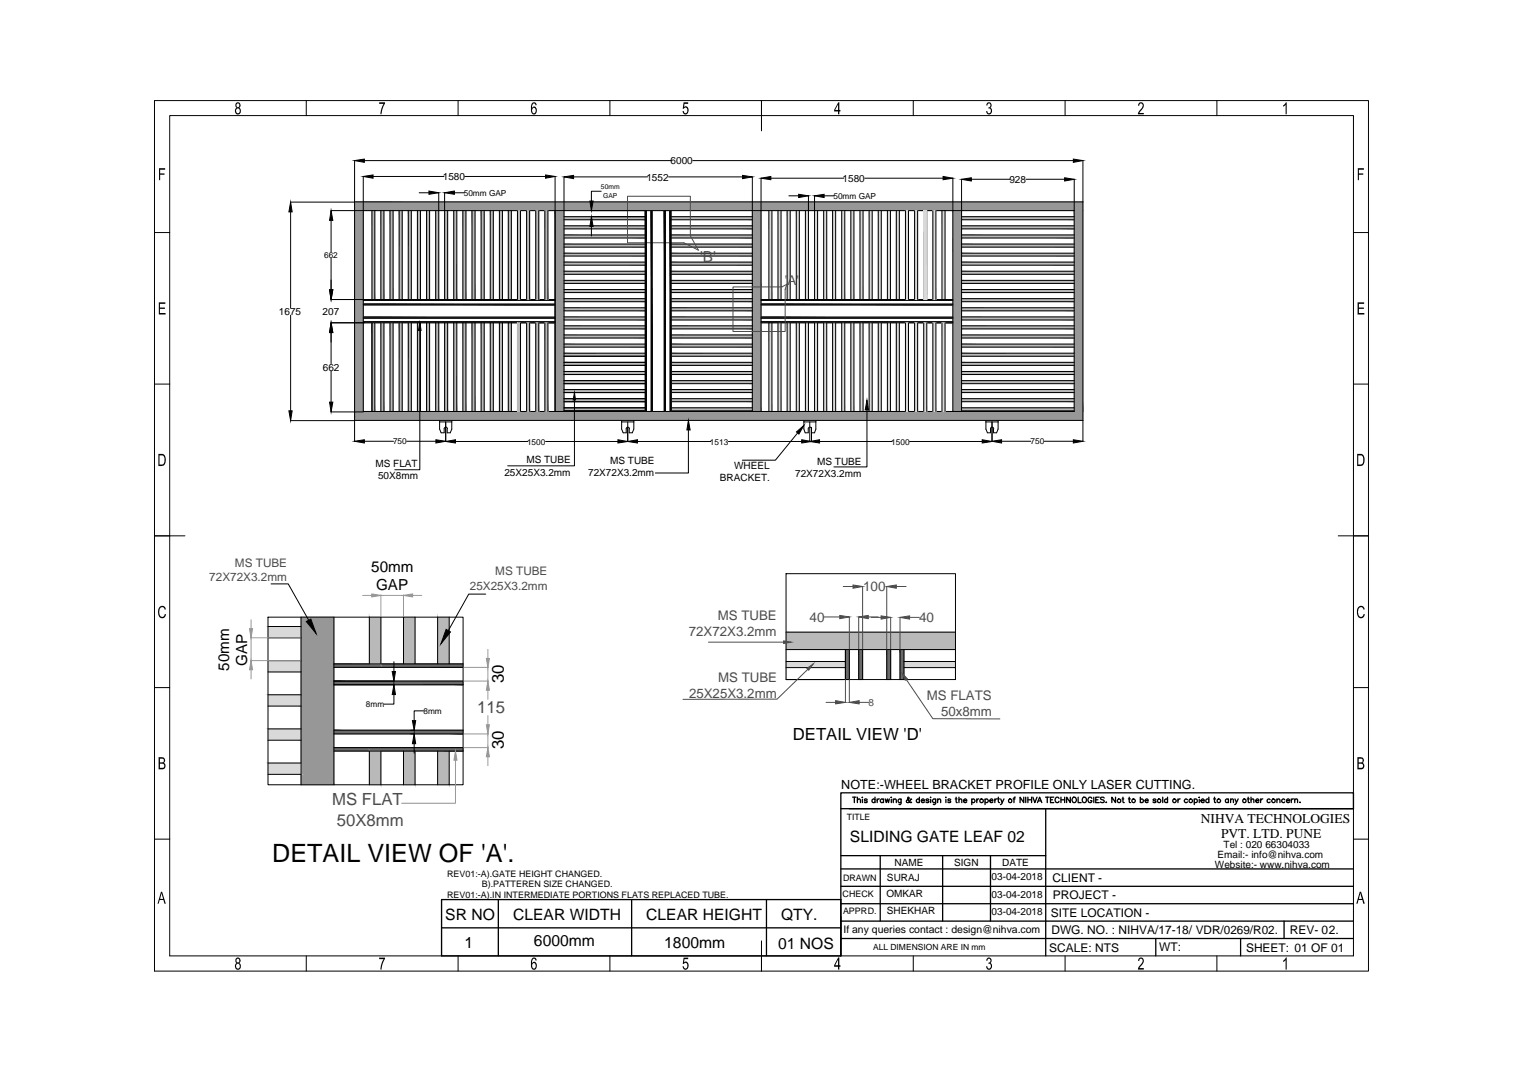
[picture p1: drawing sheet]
<svg xmlns="http://www.w3.org/2000/svg" width="297mm" height="210mm" viewBox="0 0 297 210" stroke-linecap="round" stroke-linejoin="round" font-family="sans-serif">
<!-- layer: 0 -->
<g fill="#b9b9b9" stroke="#b9b9b9" stroke-width=".19">
<path d="M153 126.5v5.8z"/>
<path d="M186 126.5v5.8z"/>
<path d="M109.8 77.6v.6h15.8zM109.8 77.6h15.8v.6z"/>
<path d="M98.9 41v17.3h.6zM98.9 41h.6v17.3z"/>
<path d="M97.2 41v17.3h.6zM97.2 41h.6v17.3z"/>
<path d="M95.4 41v17.3h.6zM95.4 41h.6v17.3z"/>
<path d="M93.7 41v17.3h.5zM93.7 41h.5v17.3z"/>
<path d="M91.9 41v17.3h.6zM91.9 41h.6v17.3z"/>
<path d="M90.1 41v17.3h.6zM90.1 41h.6v17.3z"/>
<path d="M88.3 41v17.3h.6zM88.3 41h.6v17.3z"/>
<path d="M86.5 41v17.3h.6zM86.5 41h.6v17.3z"/>
<path d="M84.8 41v17.3h.6zM84.8 41h.6v17.3z"/>
<path d="M83 41v17.3h.6zM83 41h.6v17.3z"/>
<path d="M81.3 41v17.3h.5zM81.3 41h.5v17.3z"/>
<path d="M98.9 62.9v17.2h.6zM98.9 62.9h.6v17.2z"/>
<path d="M97.2 62.9v17.2h.6zM97.2 62.9h.6v17.2z"/>
<path d="M95.4 62.9v17.2h.6zM95.4 62.9h.6v17.2z"/>
<path d="M93.7 62.9v17.2h.5zM93.7 62.9h.5v17.2z"/>
<path d="M91.9 62.9v17.2h.6zM91.9 62.9h.6v17.2z"/>
<path d="M90.1 62.9v17.2h.6zM90.1 62.9h.6v17.2z"/>
<path d="M88.3 62.9v17.2h.6zM88.3 62.9h.6v17.2z"/>
<path d="M86.5 62.9v17.2h.6zM86.5 62.9h.6v17.2z"/>
<path d="M84.8 62.9v17.2h.6zM84.8 62.9h.6v17.2z"/>
<path d="M83 62.9v17.2h.6zM83 62.9h.6v17.2z"/>
<path d="M81.3 62.9v17.2h.5zM81.3 62.9h.5v17.2z"/>
<path d="M79.5 41v17.3h.6zM79.5 41h.6v17.3z"/>
<path d="M77.7 41v17.3h.6zM77.7 41h.6v17.3z"/>
<path d="M75.9 41v17.3h.6zM75.9 41h.6v17.3z"/>
<path d="M74.1 41v17.3h.6zM74.1 41h.6v17.3z"/>
<path d="M72.4 41v17.3h.6zM72.4 41h.6v17.3z"/>
<path d="M79.5 62.9v17.2h.6zM79.5 62.9h.6v17.2z"/>
<path d="M77.7 62.9v17.2h.6zM77.7 62.9h.6v17.2z"/>
<path d="M75.9 62.9v17.2h.6zM75.9 62.9h.6v17.2z"/>
<path d="M74.1 62.9v17.2h.6zM74.1 62.9h.6v17.2z"/>
<path d="M72.4 62.9v17.2h.6zM72.4 62.9h.6v17.2z"/>
<path d="M130.6 45.7v.6h15.8zM130.6 45.7h15.8v.6z"/>
<path d="M130.6 49.3v.6h15.8zM130.6 49.3h15.8v.6z"/>
<path d="M109.8 49.3v.6h15.8zM109.8 49.3h15.8v.6z"/>
<path d="M78.5 146.2v6.6h2.3zM78.5 146.2h2.3v6.6z"/>
<path d="M85.2 146.2v6.6h2.2zM85.2 146.2h2.2v6.6z"/>
<path d="M85.2 120.2v9.1h2.2zM85.2 120.2h2.2v9.1z"/>
<path d="M78.5 120.2v9.1h2.3zM78.5 120.2h2.3v9.1z"/>
<path d="M71.9 120.2v9.1h2.2zM71.9 120.2h2.2v9.1z"/>
<path d="M71.9 146.2v6.6h2.2zM71.9 146.2h2.2v6.6z"/>
<path d="M187.2 42.2v.6h21.9zM187.2 42.2h21.9v.6z"/>
<path d="M187.2 44v.6h21.9zM187.2 44h21.9v.6z"/>
<path d="M187.2 45.7v.6h21.9zM187.2 45.7h21.9v.6z"/>
<path d="M187.2 47.5v.6h21.9zM187.2 47.5h21.9v.6z"/>
<path d="M187.2 49.3v.6h21.9zM187.2 49.3h21.9v.6z"/>
<path d="M187.2 51v.6h21.9zM187.2 51h21.9v.6z"/>
<path d="M187.2 52.8v.6h21.9zM187.2 52.8h21.9v.6z"/>
<path d="M187.2 54.6v.6h21.9zM187.2 54.6h21.9v.6z"/>
<path d="M187.2 56.4v.6h21.9zM187.2 56.4h21.9v.6z"/>
<path d="M187.2 58.2v.5h21.9zM187.2 58.2h21.9v.5z"/>
<path d="M187.2 59.9v.6h21.9zM187.2 59.9h21.9v.6z"/>
<path d="M187.2 61.7v.6h21.9zM187.2 61.7h21.9v.6z"/>
<path d="M187.2 63.4v.6h21.9zM187.2 63.4h21.9v.6z"/>
<path d="M187.2 65.2v.6h21.9zM187.2 65.2h21.9v.6z"/>
<path d="M187.2 67v.6h21.9zM187.2 67h21.9v.6z"/>
<path d="M187.2 68.8v.6h21.9zM187.2 68.8h21.9v.6z"/>
<path d="M187.2 70.6v.5h21.9zM187.2 70.6h21.9v.5z"/>
<path d="M187.2 72.3v.6h21.9zM187.2 72.3h21.9v.6z"/>
<path d="M187.2 74.1v.6h21.9zM187.2 74.1h21.9v.6z"/>
<path d="M187.2 75.8v.6h21.9zM187.2 75.8h21.9v.6z"/>
<path d="M187.2 77.6v.6h21.9zM187.2 77.6h21.9v.6z"/>
<path d="M187.2 79.4v.6h21.9zM187.2 79.4h21.9v.6z"/>
<path d="M109.8 75.8v.6h15.8zM109.8 75.8h15.8v.6z"/>
<path d="M109.8 79.4v.6h15.8zM109.8 79.4h15.8v.6z"/>
<path d="M130.6 79.4v.6h15.8zM130.6 79.4h15.8v.6z"/>
<path d="M130.6 77.6v.6h15.9zM130.6 77.6h15.9v.6z"/>
<path d="M130.6 75.8v.6h15.9zM130.6 75.8h15.9v.6z"/>
<path d="M130.6 74.1v.6h15.9zM130.6 74.1h15.9v.6z"/>
<path d="M109.8 74.1v.6h15.8zM109.8 74.1h15.8v.6z"/>
<path d="M109.8 72.3v.6h15.8zM109.8 72.3h15.8v.6z"/>
<path d="M130.6 72.3v.6h15.8zM130.6 72.3h15.8v.6z"/>
<path d="M130.6 70.6v.5h15.8zM130.6 70.6h15.8v.5z"/>
<path d="M109.8 70.6v.5h15.8zM109.8 70.6h15.8v.5z"/>
<path d="M109.8 68.8v.6h15.8zM109.8 68.8h15.8v.6z"/>
<path d="M130.6 67v.6h15.8zM130.6 67h15.8v.6z"/>
<path d="M109.8 67v.6h15.8zM109.8 67h15.8v.6z"/>
<path d="M130.6 63.4v.6h15.8zM130.6 63.4h15.8v.6z"/>
<path d="M130.6 65.2v.6h15.8zM130.6 65.2h15.8v.6z"/>
<path d="M109.8 65.2v.6h15.8zM109.8 65.2h15.8v.6z"/>
<path d="M109.8 63.4v.6h15.8zM109.8 63.4h15.8v.6z"/>
<path d="M109.8 61.7v.6h15.8zM109.8 61.7h15.8v.6z"/>
<path d="M130.6 61.7v.6h15.8zM130.6 61.7h15.8v.6z"/>
<path d="M130.6 59.9v.6h15.8zM130.6 59.9h15.8v.6z"/>
<path d="M109.8 59.9v.6h15.8zM109.8 59.9h15.8v.6z"/>
<path d="M109.8 58.2v.5h15.8zM109.8 58.2h15.8v.5z"/>
<path d="M130.6 58.2v.5h15.8zM130.6 58.2h15.8v.5z"/>
<path d="M130.6 56.4v.6h15.8zM130.6 56.4h15.8v.6z"/>
<path d="M109.8 56.4v.6h15.8zM109.8 56.4h15.8v.6z"/>
<path d="M130.6 54.6v.6h15.8zM130.6 54.6h15.8v.6z"/>
<path d="M109.8 54.6v.6h15.8zM109.8 54.6h15.8v.6z"/>
<path d="M109.8 52.8v.6h15.8zM109.8 52.8h15.8v.6z"/>
<path d="M130.6 52.8v.6h15.8zM130.6 52.8h15.8v.6z"/>
<path d="M130.6 51v.6h15.8zM130.6 51h15.8v.6z"/>
<path d="M109.8 51v.6h15.8zM109.8 51h15.8v.6z"/>
<path d="M109.8 47.5v.6h15.8zM109.8 47.5h15.8v.6z"/>
<path d="M130.6 47.5v.6h15.8zM130.6 47.5h15.8v.6z"/>
<path d="M130.6 44v.6h15.8zM130.6 44h15.8v.6z"/>
<path d="M130.6 68.8v.6h15.8zM130.6 68.8h15.8v.6z"/>
<path d="M130.6 42.2v.6h15.8zM130.6 42.2h15.8v.6z"/>
<path d="M109.8 42.2v.6h15.8zM109.8 42.2h15.8v.6z"/>
<path d="M109.8 44v.6h15.8zM109.8 44h15.8v.6z"/>
<path d="M109.8 45.7v.6h15.8zM109.8 45.7h15.8v.6z"/>
<path d="M153 123.1v3.4h33zM153 123.1h33v3.4z"/>
<path d="M102.5 62.9v17.2h.6zM102.5 62.9h.6v17.2z"/>
<path d="M100.7 41v17.3h.6zM100.7 41h.6v17.3z"/>
<path d="M100.7 62.9v17.2h.6zM100.7 62.9h.6v17.2z"/>
<path d="M102.5 41v17.3h.6zM102.5 41h.6v17.3z"/>
<path d="M106.1 62.9v17.2h.6zM106.1 62.9h.6v17.2z"/>
<path d="M104.3 41v17.3h.6zM104.3 41h.6v17.3z"/>
<path d="M104.3 62.9v17.2h.6zM104.3 62.9h.6v17.2z"/>
<path d="M106.1 41v17.3h.6zM106.1 41h.6v17.3z"/>
</g>
<g fill="#d9d9d9" stroke="#d9d9d9" stroke-width=".19">
<path d="M176 128.8h10z"/>
<path d="M176 128.8h10v1.2z"/>
<path d="M183.4 41v17.3h.6zM183.4 41h.6v17.3z"/>
<path d="M149.7 62.9v17.2h.6zM149.7 62.9h.6v17.2z"/>
<path d="M176 130h10zM176 128.8l10 1.2h-10z"/>
<path d="M153 128.8v1.2h11.6zM153 128.8h11.6v1.2z"/>
<path d="M52.2 122v2.2h6.4zM52.2 122h6.4v2.2z"/>
<path d="M52.2 141.9v2.2h6.4zM52.2 141.9h6.4v2.2z"/>
<path d="M52.2 135.3v2.2h6.4zM52.2 135.3h6.4v2.2z"/>
<path d="M52.2 128.6v2.2h6.4zM52.2 128.6h6.4v2.2z"/>
<path d="M52.2 148.6v2.2h6.4zM52.2 148.6h6.4v2.2z"/>
<path d="M167.4 62.9v17.2h.6zM167.4 62.9h.6v17.2z"/>
<path d="M174.5 62.9v17.2h.6zM174.5 62.9h.6v17.2z"/>
<path d="M160.3 62.9v17.2h.6zM160.3 62.9h.6v17.2z"/>
<path d="M158.6 62.9v17.2h.5zM158.6 62.9h.5v17.2z"/>
<path d="M155 62.9v17.2h.6zM155 62.9h.6v17.2z"/>
<path d="M160.3 41v17.3h.6zM160.3 41h.6v17.3z"/>
<path d="M153.2 41v17.3h.6zM153.2 41h.6v17.3z"/>
<path d="M174.5 41v17.3h.6zM174.5 41h.6v17.3z"/>
<path d="M172.7 41v17.3h.6zM172.7 41h.6v17.3z"/>
<path d="M167.4 41v17.3h.6zM167.4 41h.6v17.3z"/>
<path d="M165.6 41v17.3h.6zM165.6 41h.6v17.3z"/>
<path d="M172.7 62.9v17.2h.6zM172.7 62.9h.6v17.2z"/>
<path d="M171 62.9v17.2h.5zM171 62.9h.5v17.2z"/>
<path d="M169.2 62.9v17.2h.6zM169.2 62.9h.6v17.2z"/>
<path d="M165.6 62.9v17.2h.6zM165.6 62.9h.6v17.2z"/>
<path d="M163.8 62.9v17.2h.6zM163.8 62.9h.6v17.2z"/>
<path d="M162.1 62.9v17.2h.6zM162.1 62.9h.6v17.2z"/>
<path d="M156.8 62.9v17.2h.6zM156.8 62.9h.6v17.2z"/>
<path d="M153.2 62.9v17.2h.6zM153.2 62.9h.6v17.2z"/>
<path d="M151.4 62.9v17.2h.6zM151.4 62.9h.6v17.2z"/>
<path d="M171 41v17.3h.5zM171 41h.5v17.3z"/>
<path d="M169.2 41v17.3h.6zM169.2 41h.6v17.3z"/>
<path d="M163.8 41v17.3h.6zM163.8 41h.6v17.3z"/>
<path d="M162.1 41v17.3h.6zM162.1 41h.6v17.3z"/>
<path d="M158.6 41v17.3h.5zM158.6 41h.5v17.3z"/>
<path d="M156.8 41v17.3h.6zM156.8 41h.6v17.3z"/>
<path d="M155 41v17.3h.6zM155 41h.6v17.3z"/>
<path d="M151.4 41v17.3h.6zM151.4 41h.6v17.3z"/>
<path d="M149.7 41v17.3h.6zM149.7 41h.6v17.3z"/>
<path d="M179.8 62.9v17.2h.6zM179.8 62.9h.6v17.2z"/>
<path d="M178 41v17.3h.6zM178 41h.6v17.3z"/>
<path d="M178 62.9v17.2h.6zM178 62.9h.6v17.2z"/>
<path d="M176.2 62.9v17.2h.6zM176.2 62.9h.6v17.2z"/>
<path d="M176.2 41v17.3h.6zM176.2 41h.6v17.3z"/>
<path d="M183.4 62.9v17.2h.6zM183.4 62.9h.6v17.2z"/>
<path d="M181.6 41v17.3h.6zM181.6 41h.6v17.3z"/>
<path d="M181.6 62.9v17.2h.6zM181.6 62.9h.6v17.2z"/>
<path d="M179.8 41v17.3h.6zM179.8 41h.6v17.3z"/>
</g>
<g fill="#676767" stroke="#676767" stroke-width=".19">
<path d="M175.2 126.5h.8z"/>
<path d="M172.6 126.5h.8z"/>
<path d="M167.1 126.5h.8z"/>
<path d="M165 126.5h.3z"/>
<path d="M148.1 59.2v.2h37.5zM148.1 59.2h37.5v.2z"/>
<path d="M148.1 58.3v.2h37.4zM148.1 58.3h37.4v.2z"/>
<path d="M148.1 61.8v.2h38.4zM148.1 61.8h38.4v.2z"/>
<path d="M148.1 62.6v.3h37.4zM148.1 62.6h37.4v.3z"/>
<path d="M70.7 62.6v.3h37.3zM70.7 62.6h37.3v.3z"/>
<path d="M70.7 61.8v.2h37.3zM70.7 61.8h37.3v.2z"/>
<path d="M70.7 59.2v.2h37.3zM70.7 59.2h37.3v.2z"/>
<path d="M70.7 58.3v.2h37.3zM70.7 58.3h37.3v.2z"/>
<path d="M65 132.6v.7h25.1zM65 132.6h25.1v.7z"/>
<path d="M65 145.6v.6h25.1zM65 145.6h25.1v.6z"/>
<path d="M65 142.2v.7h25.1zM65 142.2h25.1v.7z"/>
<path d="M65 129.3v.6h25.1zM65 129.3h25.1v.6z"/>
<path d="M175.2 126.5v5.8h.8zM175.2 126.5h.8v5.8z"/>
<path d="M172.6 126.5v5.8h.8zM172.6 126.5h.8v5.8z"/>
<path d="M167.1 126.5v5.8h.8zM167.1 126.5h.8v5.8z"/>
<path d="M165 126.5h.3zM164.6 126.5h.7z"/>
<path d="M164.6 126.5v5.8h.7zM164.6 126.5h.7v5.8z"/>
</g>
<g fill="#979797" stroke="#979797" stroke-width=".19">
<path d="M94.7 128.2h.6l-.3 1.7z"/>
<path d="M95 132.6l.3 1.8h-.6z"/>
<path d="M94.7 141.1h.6l-.3 1.8z"/>
<path d="M95 145.6l.3 1.7h-.6z"/>
<path d="M88.7 146.2l.3 1.8h-.6z"/>
<path d="M72.4 115.6l1.7 .3-1.7 .3z"/>
<path d="M78.5 115.9l1.8-.3v.6z"/>
<path d="M48.6 122.4h.6l-.3 1.8z"/>
<path d="M48.9 128.6l.3 1.8h-.6z"/>
<path d="M58.6 120.2v32.6h6.4zM58.6 120.2h6.4v32.6z"/>
<path d="M69 39.3v1.7h141.8zM69 39.3h141.8v1.7z"/>
<path d="M209.1 41v39.1h1.7zM209.1 41h1.7v39.1z"/>
<path d="M69 41v39.1h1.7zM69 41h1.7v39.1z"/>
<path d="M69 80.1v1.8h141.8zM69 80.1h141.8v1.8z"/>
<path d="M185.5 46.6v33.5h1.7zM185.5 46.6h1.7v33.5z"/>
<path d="M108 41v39.1h1.8zM108 41h1.8v39.1z"/>
<path d="M146.4 41v14.9h1.7zM146.4 41h1.7v14.9z"/>
<path d="M146.4 64.5v15.6h1.7zM146.4 64.5h1.7v15.6zM146.4 55.9v8.6h1.7zM146.4 55.9h1.7v8.6z"/>
<path d="M185.5 41v5.6h1.7zM185.5 41h1.7v5.6z"/>
</g>
<g fill="none" stroke="#000" stroke-width=".19">
<path d="M30.1 19.6h236.3v169.5h-236.3zM59.6 19.6v2.9M89.2 19.6v2.9M118.7 19.6v2.9M148.2 19.6v5.9M177.8 19.6v2.9M207.3 19.6v2.9M236.9 19.6v2.9M33 22.5h230.5v163.6h-230.5zM56.6 39.4h12.4M69 39.3h141.8M69 31.3v54.7"/>
<path d="M70.7 34.4v45.7h138.4v-45.2M70.9 31.3h59.7M72.6 34.4h13.8M81.6 37.5h1.9M85.4 37.5v20.8M86.5 37.5v20.8M88.4 37.5h2M90.5 34.4h15.7M108 34.4v45.7M109.8 34.4v45.7M111.6 34.4h14.4M117 37.2h-1.9v1.9"/>
<path d="M130.1 34.4h14.4M134.8 31.3h74.1M146.4 34.4v45.7M148.1 34.7v45.4M150 34.7h14.2M153.6 38.1h1.9M157.4 38.1v20.2M158.6 38.1v20.2M160.4 38.1h1.9M168.3 34.7h15.3M185.5 34.7v45.4M187.2 34.9v45.2"/>
<path d="M189.1 34.9h7.5M199.7 34.9h7.5M210.8 31.3v54.7M30.1 45.3h2.9M56.6 41.3v18.6M64.4 41h144.7M64.4 58.3h43.6M64.4 42.9v6.2M64.4 50.3v6.1M70.7 59.4h37.3M70.7 59.2h37.3M70.7 58.5h37.3"/>
<path d="M72.4 41v17.3M73 41v17.3M74.1 41v17.3M74.7 41v17.3M75.9 41v17.3M76.5 41v17.3M77.7 41v17.3M78.3 41v17.3M79.5 41v17.3M80.1 41v17.3M81.3 41v17.3M81.8 41v17.3"/>
<path d="M83 41v17.3M83.6 41v17.3M84.8 41v17.3M87.1 41v17.3M88.3 41v17.3M88.9 41v17.3M90.1 41v17.3M90.7 41v17.3M91.9 41v17.3M92.5 41v17.3M93.7 41v17.3M94.2 41v17.3"/>
<path d="M95.4 41v17.3M96 41v17.3M97.2 41v17.3M97.8 41v17.3M98.9 41v17.3M99.5 41v17.3M100.7 41v17.3M101.3 41v17.3M102.5 41v17.3M103.1 41v17.3M104.3 41v17.3M104.9 41v17.3"/>
<path d="M106.1 41v17.3M106.7 41v17.3M109.8 42.2h15.8M109.8 42.8h15.8M109.8 44h15.8M109.8 44.6h15.8M109.8 45.7h15.8M109.8 46.3h15.8M109.8 47.5h15.8M109.8 48.1h15.8M109.8 49.3h15.8M109.8 49.9h15.8"/>
<path d="M109.8 51h15.8M109.8 51.6h15.8M109.8 52.8h15.8M109.8 53.4h15.8M109.8 54.6h15.8M109.8 55.2h15.8M109.8 56.4h15.8M109.8 57h15.8M109.8 58.2h15.8M109.8 58.7h15.8M109.8 59.9h15.8M115.1 44.1v1.9"/>
<path d="M125.6 41v39.1M125.8 41v39.1M126.8 41v39.1M126.9 41v39.1M129.3 41v39.1M129.5 41v39.1M130.4 41v39.1M130.6 42.2h15.8M130.6 42.8h15.8M130.6 44h15.8M130.6 44.6h15.8M130.6 45.7h15.8"/>
<path d="M130.6 46.3h15.8M130.6 47.5h15.8M130.6 48.1h15.8M130.6 49.3h15.8M130.6 49.9h15.8M130.6 51h15.8M130.6 51.6h15.8M130.6 52.8h15.8M130.6 53.4h15.8M130.6 54.6h15.8M130.6 55.2h15.8M130.6 56.4h15.8"/>
<path d="M130.6 57h15.8M130.6 58.2h15.8M130.6 58.7h15.8M130.6 59.9h15.8M130.6 41v39.1M148.1 59.4h37.4M148.1 59.2h37.4M148.1 58.5h37.4M148.1 58.3h37.4M149.7 41v17.3M150.3 41v17.3M151.4 41v17.3"/>
<path d="M152 41v17.3M153.2 41v17.3M153.8 41v17.3M155 41v17.3M155.6 41v17.3M156.8 41v17.3M159.1 41v17.3M160.3 41v17.3M160.9 41v17.3M162.1 41v17.3M162.7 41v17.3M163.8 41v17.3"/>
<path d="M164.4 41v17.3M165.6 41v17.3M166.2 41v17.3M167.4 41v17.3M168 41v17.3M169.2 41v17.3M169.8 41v17.3M171 41v17.3M171.5 41v17.3M172.7 41v17.3M173.3 41v17.3M174.5 41v17.3"/>
<path d="M175.1 41v17.3M176.2 41v17.3M176.8 41v17.3M178 41v17.3M178.6 41v17.3M179.8 41v17.3M180.4 41v17.3M181.6 41v17.3M182.2 41v17.3M183.4 41v17.3M184 41v17.3M187.2 42.2h21.9"/>
<path d="M187.2 42.8h21.9M187.2 44h21.9M187.2 44.6h21.9M187.2 45.7h21.9M187.2 46.3h21.9M187.2 47.5h21.9M187.2 48.1h21.9M187.2 49.3h21.9M187.2 49.9h21.9M187.2 51h21.9M187.2 51.6h21.9M187.2 52.8h21.9"/>
<path d="M187.2 53.4h21.9M187.2 54.6h21.9M187.2 55.2h21.9M187.2 56.4h21.9M187.2 57h21.9M187.2 58.2h21.9M187.2 58.7h21.9M187.2 59.9h21.9M263.5 45.3h2.9M30.1 74.8h2.9M56.6 61.4v18.6M64.4 62.9h43.6"/>
<path d="M64.4 64.8v6M64.4 72.2v6.1M70.7 61.8h37.3M70.7 62h37.3M70.7 62.6h37.3M72.4 62.9v17.2M73 62.9v17.2M74.1 62.9v17.2M74.7 62.9v17.2M75.9 62.9v17.2M76.5 62.9v17.2M77.7 62.9v17.2"/>
<path d="M78.3 62.9v17.2M79.5 62.9v17.2M80.1 62.9v17.2M81.3 62.9v17.2M81.7 64.3v27.2h-4.9M81.8 62.9v17.2M83 62.9v17.2M83.6 62.9v17.2M84.8 62.9v17.2M85.4 62.9v17.2M86.5 62.9v17.2M87.1 62.9v17.2"/>
<path d="M88.3 62.9v17.2M88.9 62.9v17.2M90.1 62.9v17.2M90.7 62.9v17.2M91.9 62.9v17.2M92.5 62.9v17.2M93.7 62.9v17.2M94.2 62.9v17.2M95.4 62.9v17.2M96 62.9v17.2M97.2 62.9v17.2M97.8 62.9v17.2"/>
<path d="M98.9 62.9v17.2M99.5 62.9v17.2M101.3 62.9v17.2M102.5 62.9v17.2M103.1 62.9v17.2M104.3 62.9v17.2M104.9 62.9v17.2M106.1 62.9v17.2M106.7 62.9v17.2M109.8 60.5h15.8M109.8 61.7h15.8M109.8 62.3h15.8"/>
<path d="M109.8 63.4h15.8M109.8 64h15.8M109.8 65.2h15.8M109.8 65.8h15.8M109.8 67h15.8M109.8 67.6h15.8M109.8 68.8h15.8M109.8 69.4h15.8M109.8 70.6h15.8M109.8 71.1h15.8M109.8 72.3h15.8M109.8 72.9h15.8"/>
<path d="M109.8 74.1h15.8M109.8 74.7h15.8M109.8 75.8h15.8M109.8 76.4h15.8M109.8 77.6h15.8M109.8 78.2h15.8M109.8 79.4h15.8M109.8 80h15.8M111.8 77.9v12.8h-13M130.6 60.5h15.8M130.6 61.7h15.8M130.6 62.3h15.8"/>
<path d="M130.6 63.4h15.8M130.6 64h15.8M130.6 65.2h15.8M130.6 65.8h15.8M130.6 67h15.8M130.6 67.6h15.8M130.6 68.8h15.8M130.6 69.4h15.8M130.6 70.6h15.8M130.6 71.1h15.8M130.6 72.3h15.8M130.6 72.9h15.8"/>
<path d="M130.6 74.1h15.8M130.6 74.7h15.8M130.6 75.8h15.8M130.6 76.4h15.8M130.6 77.6h15.8M130.6 78.2h15.8M130.6 79.4h15.8M130.6 80h15.8M148.1 61.8h37.4M148.1 62h37.4M148.1 62.6h37.4M148.1 62.9h37.4"/>
<path d="M149.7 62.9v17.2M150.3 62.9v17.2M151.4 62.9v17.2M152 62.9v17.2M153.2 62.9v17.2M153.8 62.9v17.2M155 62.9v17.2M155.6 62.9v17.2M156.8 62.9v17.2M157.4 62.9v17.2M158.6 62.9v17.2M159.1 62.9v17.2"/>
<path d="M160.3 62.9v17.2M160.9 62.9v17.2M162.1 62.9v17.2M162.7 62.9v17.2M163.8 62.9v17.2M164.4 62.9v17.2M165.6 62.9v17.2M166.2 62.9v17.2M167.4 62.9v17.2M168 62.9v17.2M168.8 79.8v11.1h-6.5M169.2 62.9v17.2"/>
<path d="M169.8 62.9v17.2M171 62.9v17.2M171.5 62.9v17.2M172.7 62.9v17.2M173.3 62.9v17.2M174.5 62.9v17.2M175.1 62.9v17.2M176.2 62.9v17.2M176.8 62.9v17.2M178 62.9v17.2M178.6 62.9v17.2M179.8 62.9v17.2"/>
<path d="M180.4 62.9v17.2M181.6 62.9v17.2M182.2 62.9v17.2M183.4 62.9v17.2M184 62.9v17.2M187.2 60.5h21.9M187.2 61.7h21.9M187.2 62.3h21.9M187.2 63.4h21.9M187.2 64h21.9M187.2 65.2h21.9M187.2 65.8h21.9"/>
<path d="M187.2 67h21.9M187.2 67.6h21.9M187.2 68.8h21.9M187.2 69.4h21.9M187.2 70.6h21.9M187.2 71.1h21.9M187.2 72.3h21.9M187.2 72.9h21.9M187.2 74.1h21.9M187.2 74.7h21.9M187.2 75.8h21.9M187.2 76.4h21.9"/>
<path d="M187.2 77.6h21.9M187.2 78.2h21.9M187.2 79.4h21.9M187.2 80h21.9M263.5 74.8h2.9M56.6 81.9h12.4M64.4 80.2h6.3M69 81.9h141.8M69 81.1h.1M70.9 85.9h5.7M79.2 85.9h5.7M85.6 81.9v1.7l.3 .7h.6v-.8a.32 .32 0 0 1 .3-.3 .32 .32 0 0 1 .3 .3"/>
<path d="M85.6 82.2h2.3M86.8 82.2v3.8M87.9 81.9v1.7l-.3 .7h-.5v-.8M88.7 86h14.1M106.2 86h14.1M121 81.9v1.7l.3 .7h.6v-.8a.32 .32 0 0 1 .3-.3 .32 .32 0 0 1 .3 .3M121 82.2h2.4M122.2 82.2v3.8M123.4 81.9v1.7l-.3 .7h-.6v-.8M124.1 86h14.3M134 83.7v8.4h-6.4M141.8 86h14.3"/>
<path d="M155.3 84.3l-4.4 5.3h-6.4M156.5 81.9v1.7l.2 .7h.6v-.8a.32 .32 0 0 1 .3-.3 .32 .32 0 0 1 .4 .3M156.5 82.2h2.3M157.6 82.2v3.8M158 83.2v2.8M158.8 81.9v1.7l-.2 .7h-.6M159.5 86h14.2M177.1 86h14.1M191.9 81.9v1.7l.3 .7h.6v-.8a.32 .32 0 0 1 .3-.3 .32 .32 0 0 1 .3 .3M191.9 82.2h2.4M193.1 82.2v3.8M194.3 81.9v1.7l-.3 .7h-.6v-.8"/>
<path d="M195 85.9h5.6M203.3 85.9h5.6M30.1 104.3h5.9M52.8 113.7h3.3l4 7.1M94.5 115.7h-3.3l-3.9 7.1M153 111.7h33v20.6h-33zM260.5 104.3h5.9M30.1 133.9h2.9M52.2 120.2h37.9v32.6h-37.9zM52.2 122h6.4M52.2 124.2h6.4M52.2 128.6h6.4"/>
<path d="M52.2 130.8h6.4M52.2 135.3h6.4M52.2 137.5h6.4M58.6 120.2v32.6M65 120.2v32.6M65 133.3h25.1M65 132.6h25.1M65 129.9h25.1M65 129.3h25.1M71.9 120.2v9.1M74.1 120.2v9.1M76.7 135.2v1.9h-1.9"/>
<path d="M76.7 128.8v2M78.5 120.2v9.1M80.8 120.2v9.1M82.5 138.4h-1.9v1.9M85.2 120.2v9.1M87.4 120.2v9.1M153 128.8h11.6M153 130h11.6M153 132.3h11.2M153 126.5h33M153 123.1h33M164.6 126.5v5.8"/>
<path d="M165.3 126.5v5.8M167.1 126.5v5.8M167.9 126.5v5.8M172.6 126.5v5.8M173.4 126.5v5.8M175.2 126.5v5.8M176 128.8h10M176 130h10M176 126.5v5.8M263.5 133.9h2.9M52.2 141.9h6.4M52.2 144.1h6.4"/>
<path d="M52.2 148.6h6.4M52.2 150.8h6.4M65 142.2h25.1M65 142.9h25.1M65 145.6h25.1M65 146.2h25.1M71.9 146.2v6.6M74.1 146.2v6.6M78.5 146.2v6.6M80.6 144.8v1.9M80.8 146.2v6.6M85.2 146.2v6.6"/>
<path d="M87.4 146.2v6.6M30.1 163.4h2.9M263.5 163.4h2.9M59.6 186.1v3M89.2 186.1v3M118.7 186.1v3M148.2 183.2v5.9M177.8 186.1v3M207.3 186.1v3M236.9 186.1v3"/>
</g>
<g fill="#000">
<path d="M31 32.8h1.1v.2h-.9v.8h.8v.2h-.8v1.1h-.2zM73.8 19.9h1.1l-.5 1.3-.1 1.1h-.2v-.9l.5-1.2h-.8zM133.1 19.9h.9v.3h-.8v.7l.1-.1a.67 .67 0 0 1 .7 .2 .67 .67 0 0 1 0 .7l-.3 .5-.4 .1-.4-.4v-.3h.2a.39 .39 0 0 0 .5 .4 .39 .39 0 0 0 .2-.6l-.1-.2a.32 .32 0 0 0-.3-.3 .32 .32 0 0 0-.3 .3h-.2zM192.1 20.1l.2-.2h.4l.2 .2 .1 .6-.2 .3 .3 .4v.5l-.4 .4h-.5l-.1-.2-.1-.4h.2a.37 .37 0 0 0 .5 .3 .37 .37 0 0 0 .1-.6l-.1-.2h-.3v-.3l.3-.1 .1-.3a.31 .31 0 0 0-.3-.4 .31 .31 0 0 0-.3 .5l-.2-.1zM221.7 20.1l.2-.2h.4l.3 .4v.7l-.8 1h.8v.3h-1.1l.1-.6 .8-.9v-.5a.34 .34 0 0 0-.5-.1 .34 .34 0 0 0-.1 .4h-.3zM250.3 19.9h.2v2.4h-.3v-1.9l-.4 .4v-.3l.2-.2zM264.3 32.8h1.2v.2h-1v.8h.9v.2h-.9v1.1h-.2zM30.9 58.9h1.3v.3h-1.1v.7h1v.2h-1v.8h1.1v.3h-1.3zM264.3 58.9h1.2v.3h-1v.7h1v.2h-1v.8h1.1v.3h-1.3zM31.1 118.1l.7-.1 .3 .2 .2 .3-.2 .2-.3-.4-.3-.1-.5 .5v.7l.3 .6 .4 .1 .2-.1 .2-.5 .2 .1-.2 .6-.3 .2-.7-.1-.3-.7v-.9zM264.3 118.3l.4-.3h.4l.5 .5 .1 .1-.3 .1-.2-.4-.4-.1-.4 .5v.9l.2 .4 .4 .1 .3-.2 .1-.4 .3 .1-.2 .4-.3 .3h-.6l-.4-.5-.1-1zM73.8 186.5h1.1l-.4 1.1-.2 1.2h-.2v-.6l.5-1.4h-.8z"/>
<path d="M133.1 186.5h.9v.3h-.8v.6l.4-.2 .4 .6v.7l-.3 .3-.6-.1-.2-.5h.2a.4 .4 0 0 0 .6 .3 .4 .4 0 0 0 .1-.6l-.1-.2a.34 .34 0 0 0-.3-.2 .34 .34 0 0 0-.3 .2h-.2zM192.2 186.5h.5l.3 .3v.4l-.2 .3 .3 .4-.1 .6a.55 .55 0 0 1-.7 .3 .55 .55 0 0 1-.3-.6l.2-.1v.1a.36 .36 0 0 0 .5 .4 .36 .36 0 0 0 .2-.6l-.1-.1a.3 .3 0 0 0-.1-.2 .3 .3 0 0 0-.3 0v-.3h.3l.1-.3a.31 .31 0 0 0-.3-.4 .31 .31 0 0 0-.3 .4h-.2zM221.7 186.6l.4-.2 .5 .4v.6l-.8 1.1h.8v.3h-1.1l.2-.6 .4-.5 .3-.5a.35 .35 0 0 0-.3-.5 .35 .35 0 0 0-.3 .4h-.3zM250.3 186.4h.2v2.4h-.3v-1.8l-.4 .3v-.3z"/>
<path d="M45.9 20.1l.2-.2 .5 .1 .2 .3v.5a.24 .24 0 0 0-.2 .2 .24 .24 0 0 0 .2 .2v.8l-.3 .3h-.5l-.3-.5v-.4l.4-.4-.3-.3zM46.2 20.2l-.1 .1a.32 .32 0 0 0 0 .5 .32 .32 0 0 0 .5-.1v-.1a.34 .34 0 0 0-.4-.4zM46.1 21.2l-.2 .2 .2 .5a.43 .43 0 0 0 .6-.1 .43 .43 0 0 0-.2-.6z"/>
<path d="M103.5 20.1l.3-.2h.4l.3 .4v.2h-.3a.33 .33 0 0 0-.4-.4 .33 .33 0 0 0-.2 .5v.5v-.2a.54 .54 0 0 1 .7 0 .54 .54 0 0 1 .2 .7l-.3 .6-.4 .1-.3-.2-.2-.4v-1.1zM103.8 21l-.2 .2v.5a.32 .32 0 0 0 .3 .3 .32 .32 0 0 0 .3-.3v-.3a.31 .31 0 0 0-.1-.4 .31 .31 0 0 0-.3 0z"/>
<path d="M163.2 19.9h.2v1.5h.2v.3h-.2v.6h-.3v-.6h-.7v-.3zM163.1 20.3l-.5 1.1h.5z"/>
<path d="M30.8 88.4h.8l.5 .4 .2 1-.5 .9h-1zM31 88.7v1.8h.5a.87 .87 0 0 0 .5-1.2l-.2-.6z"/>
<path d="M264.2 88.4h.9l.4 .4 .1 1.1-.1 .4-.4 .4h-.9zM264.4 88.7v1.8l.7-.1 .3-.5-.1-.9-.3-.3z"/>
<path d="M30.9 147.4l1 .1 .2 .3v.5a.23 .23 0 0 0-.2 .2 .23 .23 0 0 0 .2 .2l.1 .5-.2 .5-1.1 .1zM31.1 147.7v.7h.4a.36 .36 0 0 0 .4-.3 .36 .36 0 0 0-.4-.4zM31.1 148.7v.8h.5a.4 .4 0 0 0 .4-.4 .4 .4 0 0 0-.5-.4z"/>
<path d="M264.2 147.4l.9 .1 .3 .2 .1 .5-.3 .3 .3 .3 .1 .5-.4 .5h-1zM264.5 147.7v.7h.4a.36 .36 0 0 0 .3-.3 .36 .36 0 0 0-.4-.4zM264.5 148.7v.8h.4a.4 .4 0 0 0 .4-.4 .4 .4 0 0 0-.4-.4z"/>
<path d="M31.3 173.6h.3l.7 2.4h-.3l-.2-.8h-.7l-.2 .8h-.2zM31.4 173.9l-.2 1.1h.6z"/>
<path d="M264.7 173.6h.2l.8 2.4h-.3l-.2-.8h-.8l-.1 .8h-.3zM264.8 173.9l-.3 1.1h.6z"/>
<path d="M45.9 186.6l.3-.2 .4 .1 .2 .4v.3a.28 .28 0 0 0-.2 .3 .28 .28 0 0 0 .2 .2v.9l-.3 .2h-.5l-.3-.5 .1-.6 .3-.2-.3-.2zM46.2 186.7a.32 .32 0 0 0-.2 .5 .32 .32 0 0 0 .6-.1v-.3zM46.1 187.7l-.2 .3 .1 .4a.43 .43 0 0 0 .7-.1 .43 .43 0 0 0-.3-.7z"/>
<path d="M103.5 186.7l.4-.3 .3 .1 .3 .3v.2l-.3 .1a.33 .33 0 0 0-.3-.4 .33 .33 0 0 0-.3 .4v.5l.2-.3h.3l.4 .3v.8l-.4 .4h-.4l-.3-.4-.1-1.2zM103.8 187.5l-.2 .3v.5a.36 .36 0 0 0 .6 .2 .36 .36 0 0 0 .1-.5l-.1-.1a.32 .32 0 0 0-.4-.4z"/>
<path d="M163.2 186.4h.2v1.5h.2v.3h-.2v.6h-.3v-.6h-.7v-.3zM163.1 186.9l-.5 1h.5z"/>
</g>
<g fill="none" stroke="#000" stroke-width=".25">
<path d="M163.7 154.4h99.8v3.1h-99.8zM163.7 157.5v28.6M165.3 157.5h98.2M166 155.2h.6M166.3 155.2v1.1M166.9 155.8l.4-.2 .2 .2v.5M166.9 155.2v1.1M167.8 155.3h.1M167.9 155.6v.7M168.8 155.7l-.2-.1h-.3v.2l.5 .2v.2l-.2 .1-.4-.1M170.3 155.7a.34 .34 0 0 0-.5 0 .34 .34 0 0 0 0 .5 .34 .34 0 0 0 .5 0M170.3 155.2v1.1"/>
<path d="M170.7 155.6v.7M171.2 155.6h-.2l-.3 .3M172 155.7a.35 .35 0 0 0-.5 0 .35 .35 0 0 0 0 .5 .35 .35 0 0 0 .5 0M172 155.6v.7M172.3 155.6l.2 .7 .2-.7 .2 .7 .2-.7M173.5 155.3h.1M173.5 155.6v.7M173.9 155.8l.4-.2 .2 .2v.5M173.9 155.6v.7M175.4 155.6v.9l-.2 .2-.2-.1M175.4 155.7a.34 .34 0 0 0-.5 0 .34 .34 0 0 0 0 .5 .34 .34 0 0 0 .5 0M177.4 155.7l-.1-.1a.62 .62 0 0 1-.8 .6v-.4l.5-.3-.2-.3-.1 .4 .4 .6 .2 .1 .1-.1"/>
<path d="M179 155.7a.34 .34 0 0 0-.5 0 .34 .34 0 0 0 0 .5 .34 .34 0 0 0 .5 0M179 155.2v1.1M179.3 155.9h.6v-.2a.34 .34 0 0 0-.5 0 .34 .34 0 0 0 .1 .5 .34 .34 0 0 0 .4 0M180.8 155.7l-.2-.1h-.3l-.1 .1 .6 .5-.2 .1-.4-.1M181.1 155.3h.1M181.2 155.6v.7M182.1 155.6v.9l-.2 .2-.2-.1M182.1 155.7a.35 .35 0 0 0-.5 0 .35 .35 0 0 0 0 .5 .35 .35 0 0 0 .5 0M182.5 155.8l.4-.2 .2 .2v.5M182.5 155.6v.7M184.1 155.3h.1M184.1 155.6v.7"/>
<path d="M185.1 155.7l-.3-.1h-.3v.2l.5 .2 .1 .2-.3 .1-.3-.1M185.9 155.6h.4M186.1 155.2v.9l.2 .2M186.7 155.8l.2-.2h.3v.7M186.7 155.2v1.1M187.6 155.9h.6a.35 .35 0 0 0-.5-.3 .35 .35 0 0 0-.2 .5 .35 .35 0 0 0 .6 .1h.1M189.2 155.7a.35 .35 0 0 1 .5 0 .35 .35 0 0 1 0 .5 .35 .35 0 0 1-.5 0M189.2 155.6v1.1M190.1 155.6v.7M190.5 155.6h-.2l-.2 .3M191.7 155.7a.35 .35 0 0 1 .6 0 .35 .35 0 0 1 0 .5 .35 .35 0 0 1-.6 0M191.7 155.6v1.1"/>
<path d="M192.7 155.9h.6l-.1-.2a.34 .34 0 0 0-.5 0 .34 .34 0 0 0 .1 .5 .34 .34 0 0 0 .5 0M193.6 155.6v.7M194 155.6h-.2l-.2 .3M194.2 155.6h.3M194.3 155.2v.9l.3 .2M194.8 155.6l.3 .7 .3-.7M195.1 156.3l-.4 .4M197.2 155.6h.4M197.6 155.2l-.2 .1v.1v.9M199.3 155.2v1.1l-.7-1.1v1.1M199.7 155.2v1.1M200.1 155.2v1.1"/>
<path d="M200.1 155.7h.7M200.8 155.2v1.1M201.1 155.2l.3 1.1 .5-1.1M201.9 156.3l.5-1.1 .4 1.1M202.1 155.9h.5M203.5 155.2h.7M203.6 157.5v28.6M203.8 155.2v1.1M204.5 155.7h.4M205.1 155.2h-.6v1.1h.6M206.1 155.5a.39 .39 0 0 0-.4-.3 .39 .39 0 0 0-.3 .4 .45 .45 0 0 0 .1 .6 .45 .45 0 0 0 .6 0v-.2M206.5 155.7h.7"/>
<path d="M206.5 155.2v1.1M207.2 155.2v1.1M208.3 155.2v1.1l-.7-1.1v1.1M208.9 155.3a.49 .49 0 0 1 .6 .5 .49 .49 0 0 1-.7 .4l-.1-.6zM209.9 155.2v1.1h.6M210.7 155.4l.2-.1a.49 .49 0 0 1 .6 .5 .49 .49 0 0 1-.8 .4zM212.5 155.5a.39 .39 0 0 0-.4-.3 .39 .39 0 0 0-.3 .4 .45 .45 0 0 0 .1 .6 .45 .45 0 0 0 .6 0v-.3h-.2M212.9 155.2v1.1M213.3 155.7h.4M214 155.2h-.7v1.1h.7M214.9 155.4l-.2-.2-.4 .1v.3l.5 .2 .1 .4-.2 .1-.5-.1M215.3 156.2h.1z"/>
<path d="M217.1 155.2v1.1l-.7-1.1v1.1M218.4 155.6h.4M218.6 155.2v.9v.1l.2 .1M219.6 155.6h.4M219.8 155.2v.9l.1 .1 .2 .1M222 155.7a.34 .34 0 0 1 .5 0 .34 .34 0 0 1 0 .5 .34 .34 0 0 1-.5 0M222 155.2v1.1M222.9 155.9h.6l-.1-.2a.34 .34 0 0 0-.4 0 .34 .34 0 0 0 0 .5 .34 .34 0 0 0 .5 0M225 155.7l-.2-.1h-.3v.2l.5 .4-.2 .1-.4-.1M226.3 155.2v1.1M227.3 155.7a.34 .34 0 0 0-.5 0 .34 .34 0 0 0 0 .5 .34 .34 0 0 0 .5 0M227.3 155.2v1.1"/>
<path d="M229.3 155.6v.7M229.7 155.6h-.2l-.2 .3M231.2 155.7a.35 .35 0 0 0-.6 0 .35 .35 0 0 0 0 .5 .35 .35 0 0 0 .6 0M232.5 155.7a.34 .34 0 0 1 .5 0 .34 .34 0 0 1 0 .5 .34 .34 0 0 1-.5 0M232.5 155.6v1.1M233.4 155.3h.1M233.4 155.6v.7M233.8 155.9h.6a.35 .35 0 0 0-.4-.3 .35 .35 0 0 0-.2 .5 .35 .35 0 0 0 .5 .1h.1M235.3 155.7a.34 .34 0 0 0-.5 0 .34 .34 0 0 0 0 .5 .34 .34 0 0 0 .5 0M235.3 155.2v1.1M236.2 155.6h.4M236.4 155.2v.9v.1l.3 .1"/>
<path d="M239.1 155.7a.34 .34 0 0 0-.5 0 .34 .34 0 0 0 0 .5 .34 .34 0 0 0 .5 0M239.1 155.6v.7M239.5 155.8l.3-.2h.2l.1 .7M239.5 155.6v.7M240.4 155.6l.3 .7 .3-.7M240.7 156.3l-.4 .4M242.8 155.6h.4M243 155.2v.9v.1l.2 .1M243.5 155.8l.4-.2 .2 .7M243.5 155.2v1.1M244.4 155.9h.6v-.2a.34 .34 0 0 0-.5 0 .34 .34 0 0 0 .1 .5 .34 .34 0 0 0 .4 0M245.4 155.6v.7"/>
<path d="M245.8 155.6h-.2l-.2 .3M247.2 155.7a.34 .34 0 0 0-.4 0 .34 .34 0 0 0 0 .5 .34 .34 0 0 0 .4 0M248.6 155.8l.4-.2 .1 .2v.5M248.6 155.6v.7M250.1 155.7a.34 .34 0 0 0-.5 0 .34 .34 0 0 0 0 .5 .34 .34 0 0 0 .5 0M250.4 155.9h.6v-.2a.34 .34 0 0 0-.5 0 .34 .34 0 0 0 0 .5 .34 .34 0 0 0 .5 0M251.3 155.6v.7M251.8 155.6h-.2l-.3 .3M252 155.8l.3-.2h.2l.1 .7M252 155.6v.7M253 156.2h.1M86 175.2h77.7v10.9h-77.7z"/>
<path d="M97 175.2v10.9M123 175.2v10.9M149.2 175.2v10.9M163.7 179.4h99.8M163.7 172.6h99.8M163.7 176h99.8M163.7 169.2h99.8M163.7 166.6h39.9M171.3 166.6v12.8M183.5 166.6v12.8M192.8 166.6v12.8M250 179.4v3.3"/>
<path d="M86 180.7h77.7M163.7 182.7h99.8M225 182.7v3.4M241.5 182.7v3.4"/>
<circle cx="191.1" cy="155.9" r=".37"/>
<circle cx="196.6" cy="155.9" r=".36"/>
<circle cx="217.8" cy="155.9" r=".37"/>
<circle cx="220.6" cy="155.9" r=".36"/>
<circle cx="225.6" cy="155.9" r=".36"/>
<circle cx="228.6" cy="155.9" r=".36"/>
<circle cx="231.8" cy="155.9" r=".36"/>
<circle cx="237.2" cy="155.9" r=".36"/>
<circle cx="242.2" cy="155.9" r=".36"/>
<circle cx="247.9" cy="155.9" r=".37"/>
</g>
<g fill="none" stroke="#979797" stroke-width=".19">
<path d="M70.6 115.9h1.8M74.1 115.8v4.2M74.1 115.9h4.4M78.5 115.8v4.2M80.3 115.9h1.8M48.7 124.2h9.8M48.7 128.6h9.8M48.9 120.7v1.7M48.9 124.2v4.4M48.9 130.4v1.8M90.3 129.9h4.8M90.3 132.6h4.8"/>
<path d="M95 126.4v1.8M95 129.9v2.7M95 134.4v1.8M95 139.3v1.8M88.7 148v8.4h-10.5M90.3 142.9h4.8M90.3 145.6h4.8M95 142.9v2.7M95 147.3v1.8"/>
</g>
<g fill="#000" stroke="#000" stroke-width=".19">
<path d="M69 31.3l1.9-.3v.6zM70.7 34.4l1.9-.3v.6zM83.5 37.2l1.9 .3-1.9 .3zM86.5 37.5l1.9-.3v.6zM106.2 34.1l1.8 .3-1.8 .3zM109.8 34.4l1.8-.3v.7zM114.8 39.1h.7l-.4 1.9zM144.5 34.1l1.9 .3-1.9 .4zM148.1 34.7l1.9-.3v.6zM155.5 37.8l1.9 .3-1.9 .4zM158.6 38.1l1.8-.3v.7zM183.6 34.4l1.9 .3-1.9 .3z"/>
<path d="M187.2 34.9l1.9-.3v.6zM207.2 34.6l1.9 .3-1.9 .3zM208.9 31l1.9 .3-1.9 .3zM56.6 39.4l.3 1.9h-.7zM64.1 56.4h.7l-.4 1.9zM64.4 41l.4 1.9h-.7zM115.1 42.2l.4 1.9h-.7zM56.2 80h.7l-.3 1.9zM64.4 62.9l.4 1.9h-.7zM64.1 78.3h.7l-.4 1.9zM81.7 62.9l.3 1.4h-.5zM111.8 76.4l.2 1.5h-.4z"/>
<path d="M168.8 77.9l.3 1.9h-.7zM69 85.9l1.9-.3v.7zM84.9 85.6l1.9 .3-1.9 .4zM86.8 86l1.9-.4v.7zM120.3 85.6l1.9 .4-1.9 .3zM122.2 86l1.9-.4v.7zM134 81.9l.3 1.8h-.6zM155 84.1l1.5-1.3-1 1.7zM156.1 85.6l1.9 .4-1.9 .3zM157.6 86l1.9-.4v.7zM191.2 85.6l1.9 .4-1.9 .3zM193.1 85.9l1.9-.3v.7z"/>
<path d="M208.9 85.6l1.9 .3-1.9 .4zM59.6 121l.9-.4 1 2.7zM76.3 130.8h.7l-.3 1.8zM76.7 133.3l.3 1.9h-.7zM86.8 122.5l.9 .5-1.9 2.4zM80.6 142.9l.3 1.9h-.6zM80.3 140.3h.6l-.3 1.9z"/>
</g>
<g fill="none" stroke="#4c4c4c" stroke-width=".19">
<path d="M122.1 38.2h12.3v7.7l1.5 2.8-2.8-1.4h-11zM142.7 55.9h9.5l.9-.5-.3 .9v8.2h-10.1zM164.1 114.2h1.9M167.9 114.2v12.3M172.6 114.2v12.3M174.5 114.2h1.9M137.9 125h14.6M157.2 130.3l-5.9 5.8-18.4 .1M160.4 120.1h3.1M160.8 136.8h1.9M164.6 132.3v4.5M165.3 120.1v6.4"/>
<path d="M165.3 132.3v4.5M167.1 120.1v6.4M167.2 136.8h1.9M169 120.1h1.9M169.6 120.2h1.9M173.4 120.2v6.3M175.2 120.2v6.3M176.4 132.3l5.2 7.6 13 .1M177.1 120.2h1.9"/>
</g>
<g fill="#4c4c4c" stroke="#4c4c4c" stroke-width=".19">
<path d="M166 113.9l1.9 .3-1.9 .3z"/>
<path d="M172.6 114.2l1.9-.3v.6z"/>
<path d="M167.1 120.1l1.9-.3v.7z"/>
<path d="M163.5 119.8l1.8 .3-1.8 .4z"/>
<path d="M171.5 119.9l1.9 .3-1.9 .4z"/>
<path d="M175.2 120.2l1.9-.3v.7z"/>
<path d="M157.1 130.2l1.2-.9-.9 1.2z"/>
<path d="M152.5 124.8l1.5 .2-1.5 .3z"/>
<path d="M175.6 131.1l1 1.1-.4 .2z"/>
<path d="M162.7 136.4l1.9 .4-1.9 .3z"/>
<path d="M165.3 136.8l1.9-.4v.7z"/>
</g>
<g fill="#1d1d1d" stroke="#1d1d1d" stroke-width=".19">
<path d="M130.4 41v39.1h.2zM130.4 41h.2v39.1z"/>
<path d="M129.3 41v39.1h.2zM129.3 41h.2v39.1z"/>
<path d="M126.8 41v39.1h.1zM126.8 41h.1v39.1z"/>
<path d="M125.6 41v39.1h.2zM125.6 41h.2v39.1z"/>
</g>
<path d="M100.7 62.9v17.2" fill="none" stroke="#b9b9b9" stroke-width=".19"/>
<text font-size="4.9" x="53" y="167.9">DETAIL VIEW OF 'A'.</text>
<g font-size="3.3">
<text x="98.1" y="133" transform="rotate(-90 98.1 133)">30</text>
<text x="98.1" y="145.9" transform="rotate(-90 98.1 145.9)">30</text>
<text x="154.3" y="144.1">DETAIL VIEW 'D'</text>
</g>
<g font-size="3.3" fill="#4c4c4c">
<text x="92.9" y="138.8">115</text>
<text x="64.7" y="156.8">MS FLAT</text>
<text x="65.5" y="160.8">50X8mm</text>
</g>
<text font-size="3" fill="#4c4c4c" x="136.3" y="51">'B'</text>
<g font-size="3">
<text x="72.3" y="111.4">50mm</text>
<text x="73.2" y="114.9">GAP</text>
<text x="44.6" y="130.6" transform="rotate(-90 44.6 130.6)">50mm</text>
<text x="48.1" y="129.7" transform="rotate(-90 48.1 129.7)">GAP</text>
<text x="165.5" y="163.9">SLIDING GATE LEAF 02</text>
<text x="86.7" y="179.2">SR NO</text>
<text x="99.9" y="179.2">CLEAR WIDTH</text>
<text x="125.8" y="179.2">CLEAR HEIGHT</text>
<text x="152" y="179.2">QTY.</text>
<text x="90.4" y="184.7">1</text>
<text x="103.9" y="184.2">6000mm</text>
<text x="129.3" y="184.7">1800mm</text>
<text x="151.5" y="184.7">01 NOS</text>
</g>
<g font-size="2.6" fill="#4c4c4c">
<text x="152.8" y="55.5">'A'</text>
<text x="168" y="115.1">100</text>
<text x="134.1" y="123.9">72X72X3.2mm</text>
<text x="139.7" y="120.8">MS TUBE</text>
<text x="157.6" y="121.1">40</text>
<text x="178.9" y="121.1">40</text>
<text x="134.1" y="135.8">25X25X3.2mm</text>
<text x="139.8" y="132.7">MS TUBE</text>
<text x="180.4" y="136.3">MS FLATS</text>
<text x="183.2" y="139.4">50x8mm</text>
</g>
<g font-size="2.6">
<text x="233.7" y="160.2">NIHVA TECHNOLOGIES</text>
<text x="237.7" y="163.2">PVT. LTD. PUNE</text>
</g>
<text font-size="2.5" x="163.8" y="153.7">NOTE:-WHEEL BRACKET PROFILE ONLY LASER CUTTING.</text>
<g font-size="2.3" fill="#4c4c4c">
<text x="40.7" y="113.1">72X72X3.2mm</text>
<text x="45.7" y="110.3">MS TUBE</text>
<text x="96.4" y="112">MS TUBE</text>
<text x="91.5" y="114.8">25X25X3.2mm</text>
</g>
<g font-size="2.3">
<text x="204.9" y="171.7">CLIENT -</text>
<text x="204.6" y="178.5">SITE LOCATION -</text>
<text x="204.9" y="175.1">PROJECT -</text>
<text x="204.2" y="185.3">SCALE: NTS</text>
<text x="204.7" y="181.8">DWG. NO. : NIHVA/17-18/ VDR/0269/R02.</text>
<text x="225.7" y="185.2">WT:</text>
<text x="242.5" y="185.3">SHEET: 01 OF 01</text>
<text x="251.1" y="181.8">REV- 02.</text>
</g>
<text font-size="2" x="164.2" y="181.6">If any queries contact : design@nihva.com</text>
<g font-size="1.9">
<text x="86.2" y="35.1">1580</text>
<text x="125.8" y="35.2">1552</text>
<text x="130.5" y="32">6000</text>
<text x="164" y="35.4">1580</text>
<text x="196.5" y="35.6">928</text>
<text x="54.3" y="61.3">1675</text>
<text x="62.8" y="61.4">207</text>
<text x="62.8" y="72.2">662</text>
<text x="73.1" y="91">MS FLAT</text>
<text x="73.6" y="93.3">50X8mm</text>
<text x="98.2" y="92.6">25X25X3.2mm</text>
<text x="102.5" y="90.2">MS TUBE</text>
<text x="114.5" y="92.7">72X72X3.2mm</text>
<text x="118.8" y="90.3">MS TUBE</text>
<text x="140.1" y="93.8">BRACKET.</text>
<text x="142.9" y="91.4">WHEEL</text>
<text x="154.8" y="92.8">72X72X3.2mm</text>
<text x="159.1" y="90.5">MS TUBE</text>
<text x="237" y="167.2">Email:- info@nihva.com</text>
<text x="238.2" y="165.2">Tel : 020 66304033</text>
<text x="172.6" y="171.6">SURAJ</text>
<text x="174.1" y="168.7">NAME</text>
<text x="185.7" y="168.7">SIGN</text>
<text x="193" y="171.4">03-04-2018</text>
<text x="195.1" y="168.6">DATE</text>
<text x="236.5" y="168.9">Website:- www.nihva.com</text>
<text x="172.6" y="174.7">OMKAR</text>
<text x="172.6" y="178">SHEKHAR</text>
<text x="193" y="174.8">03-04-2018</text>
<text x="193" y="178.2">03-04-2018</text>
</g>
<text font-size="1.9" fill="#4c4c4c" x="169.1" y="137.4">8</text>
<g font-size="1.7">
<text x="164.8" y="159.6">TITLE</text>
<text x="87.1" y="170.8">REV01:-A).GATE HEIGHT CHANGED.</text>
<text x="93.8" y="172.7">B).PATTEREN SIZE CHANGED.</text>
<text x="164.1" y="171.6">DRAWN</text>
<text x="87.1" y="174.8">REV01:-A).IN INTERMEDIATE PORTIONS FLATS REPLACED TUBE.</text>
<text x="164" y="174.6">CHECK</text>
<text x="164.1" y="178">APPRD.</text>
<text x="169.9" y="185">ALL DIMENSION ARE IN mm</text>
</g>
<g font-size="1.6">
<text x="90.3" y="38.1">50mm GAP</text>
<text x="162.2" y="38.7">50mm GAP</text>
<text x="63.1" y="50.2">662</text>
<text x="76.5" y="86.5">750</text>
<text x="102.6" y="86.6">1500</text>
<text x="138.2" y="86.6">1513</text>
<text x="173.5" y="86.6">1500</text>
<text x="200.6" y="86.5">750</text>
<text x="71.2" y="137.7">8mm</text>
<text x="82.4" y="139">8mm</text>
</g>
<g font-size="1.3">
<text x="117" y="36.9">50mm</text>
<text x="117.4" y="38.5">GAP</text>
</g>
</svg>
